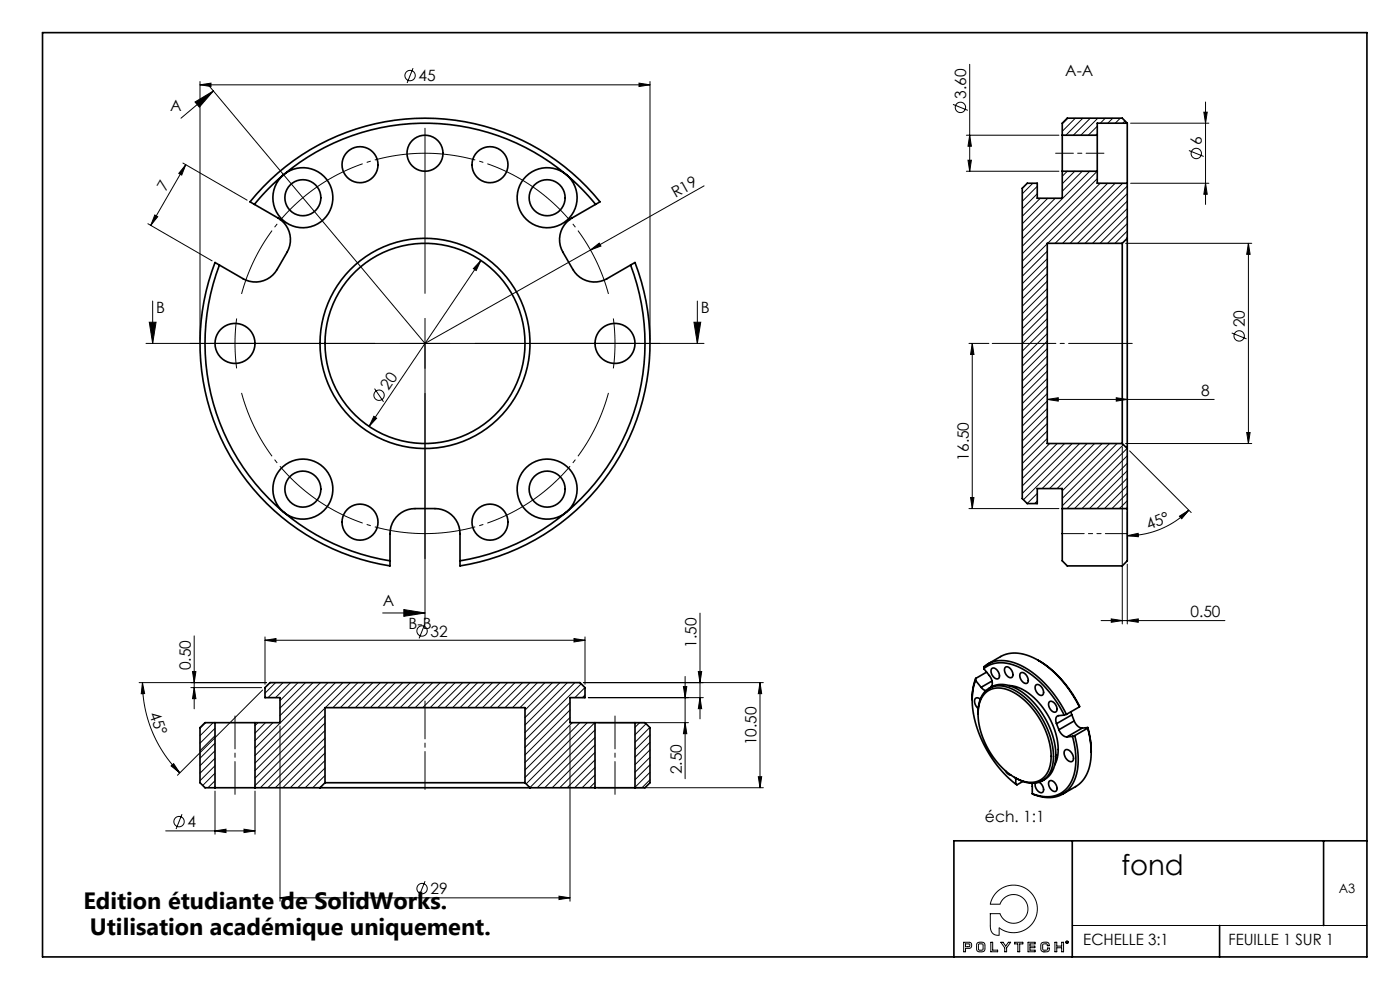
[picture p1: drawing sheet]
<svg xmlns="http://www.w3.org/2000/svg" width="420mm" height="297mm" viewBox="0 0 420 297" stroke-linecap="round" stroke-linejoin="round" font-family="sans-serif">
<g fill="none" stroke="#000" stroke-width=".3">
<path d="M290.9 19.3v32M58.5 30.6l5.5-3.3-4.2 4.8zM60 25.4l3.3-.5v1zM60 24.4v77.5M60 25.4h135M62.7 25.7l64.8 77.2 83.7-47.2M64 27.3l-9.7 8.1M123.9 20.4l-1.8 4.5M127.5 38.4v49.5M191.7 24.9l3.3 .5-3.3 .5zM195 24.4v77.5M285.9 31.3l4.5 1.8"/>
<path d="M320.4 35.4l-1.7 1.7M322.6 35.4l-3.9 4M324.9 35.4l-5.1 5.1M327.1 35.4l-5.1 5.1M329.2 37.8l-2.7 2.7M329.3 35.4l-5.1 5.1M331.6 35.4l-1.5 1.5M333.8 35.4l-1.5 1.5M336.1 35.4l-1.5 1.5M337.5 36.2l-.7 .7M339.2 36.9h23.5M361.2 33.6h1l-.5 3.3z"/>
<path d="M361.7 30.6v30.7M54.9 48.9l19.2 11.1M55.7 49.4l-10.5 18.1M55.7 49.4l-1.2 3.1-.9-.5zM289.9 51.3h27.8M289.9 40.5h27.8M290.4 48h1l-.5 3.3zM290.9 40.5l.5 3.3h-1zM309.8 54.9l-3.1 3.2M311.2 55.8l-4.5 4.5M311.2 58.1l-4.5 4.5M312.1 59.4l-5.4 5.4"/>
<path d="M314.3 59.4l-7.6 7.7M316.6 59.4l-9.9 9.9M320.2 51.3l-1.5 1.5M322.4 51.3l-3.7 3.8M324.7 51.3l-6 6M326.9 51.3l-20.2 20.3M329.2 51.3l-22.5 22.5M329.2 40.1l-.5 .4M329.2 53.6l-22.5 22.5M330.1 54.9l-23.4 23.4M332.3 54.9l-18 18M334.5 54.9l-18 18"/>
<path d="M336.8 54.9l-18 18M338.2 55.8l-17.2 17.1M338.2 58l-14.9 14.9M339.2 54.9h23.5M356.7 45.1l4.4 1.8M361.7 54.9l.5 3.3h-1zM44.4 67l19.2 11.2M46.4 64.4l.9 .5-2.1 2.6zM144.3 78.1l-33.6 49.7M144.3 78.1l-1.4 3-.9-.6zM177.1 74.9l2.7-2 .5 .8zM314.2 73l-7.5 7.5"/>
<path d="M314.2 75.3l-7.5 7.5M314.2 77.5l-7.5 7.5M314.2 79.8l-7.5 7.5M337.7 72.9h37.8M338.2 60.3l-12.7 12.6M338.2 62.5l-10.4 10.4M338.2 64.8l-8.2 8.1M338.2 67l-5.9 5.9M338.2 69.2l-3.7 3.7M374.5 72.9l.5 3.3h-1zM374.5 72.9v60M44.8 96.6h2l-1 6.3z"/>
<path d="M45.8 90.2v12.7M71 95.4a57 57 0 0 0 0 15M127.5 95.4v90.3M184 95.4a57 57 0 0 1 0 15M208.2 96.6h2l-1 6.3zM209.2 90.2v12.7M314.2 82l-7.5 7.5M314.2 84.3l-7.5 7.5M314.2 86.5l-7.5 7.5M314.2 88.8l-7.5 7.5M314.2 91l-7.5 7.5M314.2 93.2l-7.5 7.5"/>
<path d="M314.2 95.5l-7.5 7.5M314.2 97.7l-7.5 7.5M314.2 100l-7.5 7.5M369.5 99.8l4.5 1.8M43.8 102.9h167.4M112.4 116.5l2.7 3.9M290.7 102.9h6M291.7 102.9v49.5M291.7 102.9l.5 3.3h-1zM314.2 102.2l-7.5 7.5M314.2 104.5l-7.5 7.5M314.2 106.7l-7.5 7.5"/>
<path d="M314.2 109l-7.5 7.5M314.2 111.2l-7.5 7.5M314.2 113.5l-7.5 7.5M314.2 115.7l-7.5 7.5M314.2 117.9l-7.5 7.5M314.2 119.7l3.3-.5v1zM314.2 119.7h50M334.9 119.2l3.3 .5-3.3 .5zM112.1 124.8l.9 .5-2.3 2.5zM314.2 120.2l-7.5 7.5M314.2 122.4l-7.5 7.5M314.2 124.7l-7.5 7.5"/>
<path d="M314.2 126.9l-7.5 7.5M314.2 129.2l-7.5 7.5M314.2 131.4l-7.5 7.5M314.9 132.9l-8.2 8.3M317.2 132.9l-10.5 10.5M319.4 132.9l-12.7 12.7M321.6 132.9l-14.9 15M323.9 132.9l-16.9 16.9M326.1 132.9l-13.5 13.5M328.4 132.9l-13.5 13.5M330.6 132.9l-13.5 13.5M332.9 132.9l-14.2 14.2"/>
<path d="M335.1 132.9l-16.4 16.5M336.7 133.9v53.1M337 133.3l-18.3 18.3M337.7 132.9h37.8M338.1 134.4l-18 18M338.2 136.6l-15.8 15.8M338.2 138.8l-13.6 13.6M338.9 135.1l18.5 18.5M374 129.6h1l-.5 3.3zM290.7 152.4h27M291.2 149.1h1l-.5 3.3zM311.2 147.9l-3 3"/>
<path d="M311.2 150.1l-.8 .8M338.2 153.4v8.2M338.2 141.1l-11.4 11.3M338.2 143.3l-9.1 9.1M338.2 145.6l-6.9 6.8M338.2 147.8l-4.6 4.6M338.2 150.1l-2.4 2.3M338.2 152.3l-.1 .1M353.8 154.7l2.9-1.8-2.2 2.6zM356.7 152.9a26.1 26.1 0 0 1-18.5 7.7M338.2 160.6l3.2-.8 .1 1.1zM338.2 169.1v17.9"/>
<path d="M58.3 190.6v21.8M79.5 191.9l3.3-.5v1zM79.5 190.9v14.2M79.5 191.9h96M114.8 183.7h12.7M121.1 182.7l6.4 1-6.4 1zM127.5 186.9l-1.8 4.4M172.2 191.4l3.3 .5-3.3 .5zM175.5 190.9v14.2M210 183.8v31.6M330.3 186h37.2M333.4 185.5l3.3 .5-3.3 .5z"/>
<path d="M338.2 186l3.3-.5v1zM41.7 204.6h38.3M42.7 204.6l.7 3.3h-1zM42.7 204.6a38.3 38.3 0 0 0 11.2 27M57.3 206.1h21.2M57.8 201.3h1l-.5 3.3zM58.3 206.1l.5 3.3h-1zM61.7 216.6l-1.7 1.7M63.9 216.6l-3.9 3.9M64.5 218.3l-4.5 4.5M77.4 216.6l-.9 .9M78.8 206.8l-25.6 25.5"/>
<path d="M79.6 216.6l-3.1 3.1M81.9 216.6l-5.4 5.4M82.7 204.6l-3.2 3.2M84 217.6v52.5M84.9 204.6l-4.5 4.5M87.2 204.6l-4.5 4.5M89.4 204.6l-5.4 5.4M91.6 204.6l-7.6 7.6M93.9 204.6l-9.9 9.9M96.1 204.6l-19.6 19.6M97.5 212.2l-21 21M97.5 214.4l-21 21"/>
<path d="M97.5 216.7l-19.4 19.4M97.5 218.9l-17.1 17.2M98.4 204.6l-21.9 21.9M100.6 204.6l-24.1 24.1M102.9 204.6l-26.4 26.4M105.1 204.6l-7.5 7.5M107.4 204.6l-7.5 7.5M109.6 204.6l-7.5 7.5M111.9 204.6l-7.5 7.5M114.1 204.6l-7.5 7.5M116.3 204.6l-7.5 7.5M118.6 204.6l-7.5 7.5"/>
<path d="M120.8 204.6l-7.5 7.5M123.1 204.6l-7.5 7.5M125.3 204.6l-7.5 7.5M127.6 204.6l-7.5 7.5M129.8 204.6l-7.5 7.5M132.1 204.6l-7.5 7.5M134.3 204.6l-7.5 7.5M136.5 204.6l-7.5 7.5M138.8 204.6l-7.5 7.5M141 204.6l-7.5 7.5M143.3 204.6l-7.5 7.5M145.5 204.6l-7.5 7.5"/>
<path d="M147.8 204.6l-7.5 7.5M150 204.6l-7.5 7.5M152.3 204.6l-7.5 7.5M154.5 204.6l-7.5 7.5M156.8 204.6l-7.5 7.5M159 204.6l-7.5 7.5M161.2 204.6l-7.5 7.5M163.5 204.6l-7.5 7.5M165.7 204.6l-8.2 8.2M168 204.6l-10.5 10.5M170.2 204.6l-12.7 12.7M171 217.6v52.5"/>
<path d="M171 210.5l-13.5 13.5M171 212.8l-13.5 13.5M171 215l-13.5 13.5M171.7 216.6l-14.2 14.2M172.5 204.6l-15 15M173.9 216.6l-16.4 16.4M174.4 204.9l-16.9 16.9M175 204.6h54M175.5 206.1l-3 3M175.5 208.3l-.8 .8M176.2 216.6l-18.4 18.3M176.5 209.1h34.5"/>
<path d="M178.4 216.6l-19.4 19.4M178.5 218.8l-17.3 17.3M179.5 216.6h27M191.9 216.6l-1.4 1.4M193.8 216.9l-3.3 3.3M194.9 218l-4.4 4.5M205 205.8h1l-.5 3.3zM205.5 216.6l.5 3.3h-1zM205.5 202.7v30.7M209.5 201.3h1l-.5 3.3zM210 209.1l.5 3.3h-1zM228 204.6l.5 3.3h-1z"/>
<path d="M228 204.6v31.5M51.3 229.5l.8-.6 1.8 2.7zM64.5 237.1v12.9M64.5 220.5l-4.5 4.5M64.5 222.8l-4.5 4.5M64.5 225l-4.5 4.5M64.5 227.2l-4.5 4.5M64.5 229.5l-4.5 4.5M64.5 231.7l-3.7 3.7M64.5 234l-2.1 2.1M76.5 237.1v12.9M97.5 221.2l-14.9 14.9"/>
<path d="M97.5 223.4l-12.7 12.7M97.5 225.7l-10.4 10.4M97.5 227.9l-8.2 8.2M97.5 230.2l-5.9 5.9M97.5 232.4l-3.7 3.7M178.5 221l-15.1 15.1M178.5 223.2l-12.8 12.9M178.5 225.5l-10.6 10.6M178.5 227.7l-8.3 8.4M178.5 230l-6.1 6.1M178.5 232.2l-3.9 3.9M178.5 234.5l-1.6 1.6"/>
<path d="M179.5 236.1h49.5M195 220.2l-4.5 4.5M195 222.5l-4.5 4.5M195 224.7l-4.5 4.5M195 227l-4.5 4.5M195 229.2l-4.5 4.5M195 231.4l-4.5 4.5M195 233.7l-2.4 2.4M227.5 232.8h1l-.5 3.3zM49.7 249h26.8M54.6 244l-1.8 4.5M64.5 249l3.3-.5v1z"/>
<path d="M73.2 248.5l3.3 .5-3.3 .5zM84 269.1l3.3-.5v1zM84 269.1h87M127.5 264.1l-1.8 4.4M167.7 268.6l3.3 .5-3.3 .5zM299.1 267.3a7.1 7.1 0 0 1 9.8-.1 7.1 7.1 0 0 1 .6 9.8 7.1 7.1 0 0 1-9.8 1.1v2.2a2.36 2.36 0 0 1-2.6-2.9v-3.6h2.9a4.3 4.3 0 0 0 6.6 2.1 4.3 4.3 0 0 0 0-7 4.3 4.3 0 0 0-6.6 2.1h-2.9a7.1 7.1 0 0 1 2-3.7zM321.7 277.4h88.4M289.1 282.4h1.6a.92 .92 0 0 1 .8 .9 .92 .92 0 0 1-.8 .9h-1v1h-.6zM289.7 282.9h.9a.43 .43 0 0 1 .3 .5 .43 .43 0 0 1-.5 .3h-.7zM293.2 282.6a1.43 1.43 0 0 1 2.3 .6l-.1 1.7a1.77 1.77 0 0 1-2.3-.1l-.1-1.6zM293.6 283h1.3l-.1 1.7h-1.2zM297.2 282.4h.6v2.4h1.5v.4h-2.1z"/>
<path d="M300.2 282.4h.7l.8 1.1 .8-1.1h.7l-1.2 1.7v1.1h-.6v-1.1zM304.4 282.4h2.5v.5h-1v2.3h-.6v-2.3h-.9zM308.4 282.4h2.1v.5h-1.5v.6h1.5v.5h-1.5v.8h1.5v.4h-2.1zM312.4 282.7a1.38 1.38 0 0 1 2.4 .5v.2h-.6v-.2a.91 .91 0 0 0-1.4-.1l.2 1.6h1.1l.1-.6h.6a.9 .9 0 0 1-.2 .9 .9 .9 0 0 1-.9 .3l-.9-.1-.5-.4-.1-1.6zM316.5 282.4h.5v1.1h1.5v-1.1h.6v2.8h-.6v-1.2h-1.5v1.2h-.5zM320 282.2l.3 .1h-.3l.2 .3-.2-.1z"/>
<circle cx="123" cy="22.6" r="1.56"/>
<circle cx="288.1" cy="32.2" r="1.56"/>
<circle cx="358.9" cy="46" r="1.56"/>
<circle cx="113.7" cy="118.4" r="1.56"/>
<circle cx="371.7" cy="100.7" r="1.56"/>
<circle cx="126.6" cy="189.1" r="1.56"/>
<circle cx="53.7" cy="246.2" r="1.56"/>
<circle cx="126.6" cy="266.3" r="1.56"/>
<circle cx="320.1" cy="282.4" r=".29"/>
<circle cx="320.1" cy="282.4" r=".38"/>
</g>
<path d="M182.5 88.1a57 57 0 0 0-55-42.2 57 57 0 0 0-55 42.2M72.5 117.8a57 57 0 0 0 55 42.1 57 57 0 0 0 55-42.1" fill="none" stroke="#000" stroke-width=".3" stroke-dasharray="30.5 1.3 1.3 1.3" stroke-dashoffset="9.3" stroke-linecap="butt"/>
<path d="M70.5 214.6v23.5M184.5 214.6v23.5" fill="none" stroke="#000" stroke-width=".3" stroke-dasharray="30.5 1.3 1.3 1.3" stroke-dashoffset="20.6"/>
<path d="M127.5 210.1v26.5" fill="none" stroke="#000" stroke-width=".3" stroke-dasharray="30.5 1.3 1.3 1.3" stroke-dashoffset="19.1"/>
<path d="M297.7 102.9h42" fill="none" stroke="#000" stroke-width=".3" stroke-dasharray="30.5 1.3 1.3 1.3" stroke-dashoffset="11.4"/>
<path d="M316.7 45.9h14.5" fill="none" stroke="#000" stroke-width=".3" stroke-dasharray="30.5 1.3 1.3 1.3" stroke-dashoffset="25.1"/>
<g fill="none" stroke="#000" stroke-width=".5">
<path d="M12.8 9.8h397.3v277h-397.3zM338.2 36.9v18M338.2 36.9l-1.5-1.5h-16.5l-1.5 1.5v3.6M338.2 36.9h-9v3.6M85.1 52.4a66 66 0 0 1 84.8 0M85.1 52.4a66 66 0 0 0-8.8 8.8M169.9 52.4a66 66 0 0 1 8.8 8.8M318.7 40.5v10.8M318.7 51.3v8.1h-7.5v-4.5h-3l-1.5 1.5v93l1.5 1.5h3v-4.5h7.5v6M318.7 51.3h10.5M318.7 40.5h10.5M329.2 40.5v10.8"/>
<path d="M329.2 51.3v3.6h9M338.2 54.9v16.5M65.8 79.4a66 66 0 0 0 19.3 74.1M178.7 61.2l1.3-.7a67.5 67.5 0 0 0-105 0l8.4 4.8a7.5 7.5 0 0 1 2.7 10.3l-3 5.2a7.5 7.5 0 0 1-10.2 2.7l-8.4-4.8a67.5 67.5 0 0 0 52.5 90.9v-1.5M178.7 61.2l-7.1 4.1a7.5 7.5 0 0 0-2.7 10.3l3 5.2a7.5 7.5 0 0 0 10.2 2.7l7.1-4.1M189.2 79.4l1.3-.7a67.5 67.5 0 0 1-52.5 90.9v-1.5M189.2 79.4a66 66 0 0 1-19.3 74.1M336.7 72.9v60M336.7 72.9h-22.5v60h22.5M338.2 71.4v63M338.2 71.4l-1.5 1.5M336.7 132.9l1.5 1.5"/>
<path d="M338.2 134.4v18M85.1 153.5a66 66 0 0 0 31.9 14.6M169.9 153.5a66 66 0 0 1-31.9 14.6M318.7 152.4v15.7l1.5 1.5h16.5l1.5-1.5v-15.7M318.7 152.4h19.5M117 168.1v-8.2a7.5 7.5 0 0 1 7.5-7.5h6a7.5 7.5 0 0 1 7.5 7.5v8.2M296.3 199l3.9-2.2a11.2 11.2 0 0 1 11.2 1.1 33.6 33.6 0 0 1 12.4 13.9M311.5 197.9a31.6 31.6 0 0 1 12.3 13.9M64.5 216.6h12M64.5 216.6h-3l-1.5 1.5v16.5l1.5 1.5h3M64.5 216.6v19.5M76.5 216.6h7.5v-7.5h-4.5v-3l1.5-1.5h93l1.5 1.5v3h-4.5v7.5h7.5"/>
<path d="M76.5 216.6v19.5M178.5 216.6h12M178.5 216.6v19.5M190.5 216.6h3l1.5 1.5v16.5l-1.5 1.5h-3M190.5 216.6v19.5M292.7 203.9a23.4 23.4 0 0 0 1.6 17.4 35.4 35.4 0 0 0 10.4 13.7M292.7 203.9l1.6 2.1M292.7 203.3a16.4 16.4 0 0 0-1.1 6.4M292.7 203.3v.6M293.4 214a7.7 7.7 0 0 1 4.5-8.2 11.3 11.3 0 0 1 10.2 3.8 24.2 24.2 0 0 1 7.8 19 6.4 6.4 0 0 1-9.5 5.4l-1.7-.8M294.1 209.5a1 1 0 0 0-1.4-.2 1 1 0 0 0-.3 1.3l.5 1.1 .6 .7M294.3 206l1.5 1"/>
<path d="M295.1 200.4l1.7 2.1a2.76 2.76 0 0 1 .4 3.5M295.1 200.4a9.8 9.8 0 0 1 11-.2 31.7 31.7 0 0 1 13.2 14.1M295.1 200.4l.1-.6a9.9 9.9 0 0 1 10.9-.4 32.3 32.3 0 0 1 13.8 14.7M295.6 207.7a6.9 6.9 0 0 1 8.5-.2 23.8 23.8 0 0 1 11.2 20.5 6.2 6.2 0 0 1-6.1 6.5 15.8 15.8 0 0 1-11.1-7.4 21 21 0 0 1-4.3-16.2l.6-1.6zM296 201.4l-3.3 1.9M296.7 206.3a7.9 7.9 0 0 1 9.2 .6 24.7 24.7 0 0 1 10.8 20.7 7.3 7.3 0 0 1-4 6.4M297.5 200.4a1.85 1.85 0 0 1 2.3 1.9 .89 .89 0 0 1-.5 1.2 .89 .89 0 0 1-1.1-.5l-.5-.6a1.84 1.84 0 0 1-.2-2zM297.6 204.1l-3.3 1.9M301.6 200a1.85 1.85 0 0 1 2.3 2 .89 .89 0 0 1-.5 1.1 .89 .89 0 0 1-1.2-.5l-.5-.6a1.84 1.84 0 0 1-.1-2zM302.7 205.5a14.9 14.9 0 0 1 10.6 7.2 19.3 19.3 0 0 1 3.8 14.9l-.7 1.6M306.2 201.7a1.85 1.85 0 0 1 2.3 2 .89 .89 0 0 1-.5 1.1 .89 .89 0 0 1-1.2-.4l-.5-.7a1.84 1.84 0 0 1-.1-2zM310.8 205.3a1.85 1.85 0 0 1 2.3 2 .89 .89 0 0 1-.5 1.1 .89 .89 0 0 1-1.2-.5l-.5-.6a1.84 1.84 0 0 1-.1-2z"/>
<path d="M314.8 210.3a1.85 1.85 0 0 1 2.3 2 .89 .89 0 0 1-.5 1.1 .89 .89 0 0 1-1.2-.4l-.5-.7a1.84 1.84 0 0 1-.1-2zM317 216.9l.7 1.8M317.7 218.7a3.1 3.1 0 0 0 2.4 2.2M319.3 214.3l-1.7 .2a1.52 1.52 0 0 0-.6 2.4M319.9 214.1l-.6 .2M321.3 213.3l.3 .9M321.6 214.2l-4.6 2.7M321.6 214.2l.7 1.9M322.3 216.1a3.1 3.1 0 0 0 2.4 2.1M322.3 216.1l-4.6 2.6M323.8 211.8l-3.9 2.3M324.7 218.2l-4.6 2.7"/>
<path d="M326.3 218.2a19.3 19.3 0 0 1-.7 14.7l-2 2.2-4.8 2.9M326.3 218.2l-3.9 2.3M326.3 218a26.3 26.3 0 0 1 1.1 7.4M326.3 218v.2M326.3 218l-1.6 .2M64.5 236.1h12M76.5 236.1h19.5M96 236.1h63M97.5 234.6h60M97.5 234.6v-22.5h60v22.5M97.5 234.6l-1.5 1.5M157.5 234.6l1.5 1.5"/>
<path d="M159 236.1h19.5M178.5 236.1h12M301.6 231l.1 .1a1.94 1.94 0 0 0 1.5 1.2M304.4 233l.3 .2M304.7 233.2v1.8M306.9 234.2l-1.8 1-.4-.2M309.5 234.7l.2 3.2M311.7 234.4a2.19 2.19 0 0 1 1 3.1 2.21 2.21 0 0 1-2.1-2.8M314.8 234.1a1.85 1.85 0 0 1 2.3 2 .89 .89 0 0 1-.5 1.1 .89 .89 0 0 1-1.2-.5l-.5-.6a1.84 1.84 0 0 1-.1-2zM319.5 224.9a1.85 1.85 0 0 1 2.4 1.6 1.04 1.04 0 0 1 .1 1.3 1.04 1.04 0 0 1-1.3 .3l-1.1-1.1a2.04 2.04 0 0 1-.1-2.1zM321.7 220.7a18.5 18.5 0 0 1-.8 14.5 8.4 8.4 0 0 1-10.5 2.9l-.7-.2M321.7 220.7l-1.6 .2"/>
<path d="M322.4 220.5a19.3 19.3 0 0 1-.7 14.6 8.6 8.6 0 0 1-11 3.2l-1-.4M322.4 220.5l-.7 .2M321.7 252v34.8M397.1 252v25.4M410.1 252h-123.9v34.8M365.9 277.4v9.4"/>
<circle cx="90.9" cy="59.3" r="9"/>
<circle cx="90.9" cy="59.3" r="5.4"/>
<circle cx="108" cy="49.4" r="5.4"/>
<circle cx="127.5" cy="45.9" r="5.4"/>
<circle cx="147" cy="49.4" r="5.4"/>
<circle cx="164.1" cy="59.3" r="9"/>
<circle cx="164.1" cy="59.3" r="5.4"/>
<circle cx="70.5" cy="102.9" r="6"/>
<circle cx="127.5" cy="102.9" r="31.5"/>
<circle cx="127.5" cy="102.9" r="30"/>
<circle cx="184.5" cy="102.9" r="6"/>
<circle cx="90.9" cy="146.6" r="9"/>
<circle cx="90.9" cy="146.6" r="5.4"/>
<circle cx="108" cy="156.5" r="5.4"/>
<circle cx="147" cy="156.5" r="5.4"/>
<circle cx="164.1" cy="146.6" r="9"/>
<circle cx="164.1" cy="146.6" r="5.4"/>
</g>
<g fill="#000">
<path d="M177.1 74.9l2.7-2 .5 .8z"/>
<path d="M191.7 24.9l3.3 .5-3.3 .5zM60 25.4l3.3-.5v1z"/>
<path d="M46.4 64.4l.9 .5-2.1 2.6zM55.7 49.4l-1.2 3.1-.9-.5z"/>
<path d="M144.3 78.1l-2.3 2.4 .9 .6zM112.1 124.8l-1.4 3 2.3-2.5z"/>
<path d="M208.2 96.6h2l-1 6.3zM44.8 96.6h2l-1 6.3z"/>
<path d="M314.2 119.7l3.3-.5v1zM334.9 119.2l3.3 .5-3.3 .5zM333.4 185.5l3.3 .5-3.3 .5zM338.2 186l3.3-.5v1z"/>
<path d="M338.2 160.6l3.2-.8 .1 1.1zM353.8 154.7l2.9-1.8-2.2 2.6z"/>
<path d="M121.1 182.7l6.4 1-6.4 1zM58.5 30.6l5.5-3.3-4.2 4.8z"/>
<path d="M42.7 204.6l.7 3.3h-1zM51.3 229.5l.8-.6 1.8 2.7z"/>
<path d="M57.8 201.3h1l-.5 3.3zM58.3 206.1l.5 3.3h-1zM228 204.6l.5 3.3h-1zM227.5 232.8h1l-.5 3.3zM374.5 72.9l.5 3.3h-1zM374 129.6h1l-.5 3.3zM291.7 102.9l.5 3.3h-1zM291.2 149.1h1l-.5 3.3z"/>
<path d="M205.5 216.6l.5 3.3h-1zM205 205.8h1l-.5 3.3zM210 209.1l.5 3.3h-1zM209.5 201.3h1l-.5 3.3zM361.7 54.9l.5 3.3h-1zM361.2 33.6h1l-.5 3.3zM290.4 48h1l-.5 3.3zM290.9 40.5l.5 3.3h-1z"/>
<path d="M84 269.1l3.3-.5v1zM167.7 268.6l3.3 .5-3.3 .5zM79.5 191.9l3.3-.5v1zM172.2 191.4l3.3 .5-3.3 .5zM64.5 249l3.3-.5v1zM73.2 248.5l3.3 .5-3.3 .5z"/>
</g>
<path d="M338.2 159.9h-19.5" fill="none" stroke="#000" stroke-width=".3" stroke-dasharray="6.3 1.3 1.3 1.3 1.3 1.3" stroke-dashoffset="-.2"/>
<text font-size="8.5" x="336.4" y="262.1">fond</text>
<g font-size="7.1">
<text x="25" y="272.4">Edition étudiante de SolidWorks.</text>
<text x="26.9" y="280.1">Utilisation académique uniquement.</text>
</g>
<g font-size="4.7">
<text x="319.6" y="22.8">A-A</text>
<text x="125.6" y="24.4">45</text>
<text x="289.8" y="29.6" transform="rotate(-90 289.8 29.6)">3.60</text>
<text x="51.1" y="33.3">A</text>
<text x="360.6" y="43.4" transform="rotate(-90 360.6 43.4)">6</text>
<text x="49.8" y="57.6" transform="rotate(-60 49.8 57.6)">7</text>
<text x="202.6" y="59.4" transform="rotate(-29 202.6 59.4)">R19</text>
<text x="46.9" y="93.7">B</text>
<text x="210.3" y="93.7">B</text>
<text x="373.5" y="98.1" transform="rotate(-90 373.5 98.1)">20</text>
<text x="116.6" y="117.3" transform="rotate(-56 116.6 117.3)">20</text>
<text x="360.4" y="118.7">8</text>
<text x="290.7" y="138.1" transform="rotate(-90 290.7 138.1)">16.50</text>
<text x="344.7" y="158.9" transform="rotate(-23 344.7 158.9)">45°</text>
<text x="114.8" y="181.6">A</text>
<text x="357.1" y="185">0.50</text>
<text x="122.6" y="188.6">B-B</text>
<text x="129.2" y="190.8">32</text>
<text x="209" y="194.1" transform="rotate(-90 209 194.1)">1.50</text>
<text x="57.2" y="200.9" transform="rotate(-90 57.2 200.9)">0.50</text>
<text x="44.8" y="213.9" transform="rotate(70 44.8 213.9)">45°</text>
<text x="227" y="223.4" transform="rotate(-90 227 223.4)">10.50</text>
<text x="204.5" y="232.1" transform="rotate(-90 204.5 232.1)">2.50</text>
<text x="56.3" y="247.9">4</text>
<text x="295.5" y="246.4">éch. 1:1</text>
<text x="129.2" y="268">29</text>
<text x="325" y="283.3">ECHELLE 3:1</text>
<text x="368.5" y="283.3">FEUILLE 1 SUR 1</text>
</g>
<text font-size="3.9" x="401.6" y="267.8">A3</text>
</svg>
